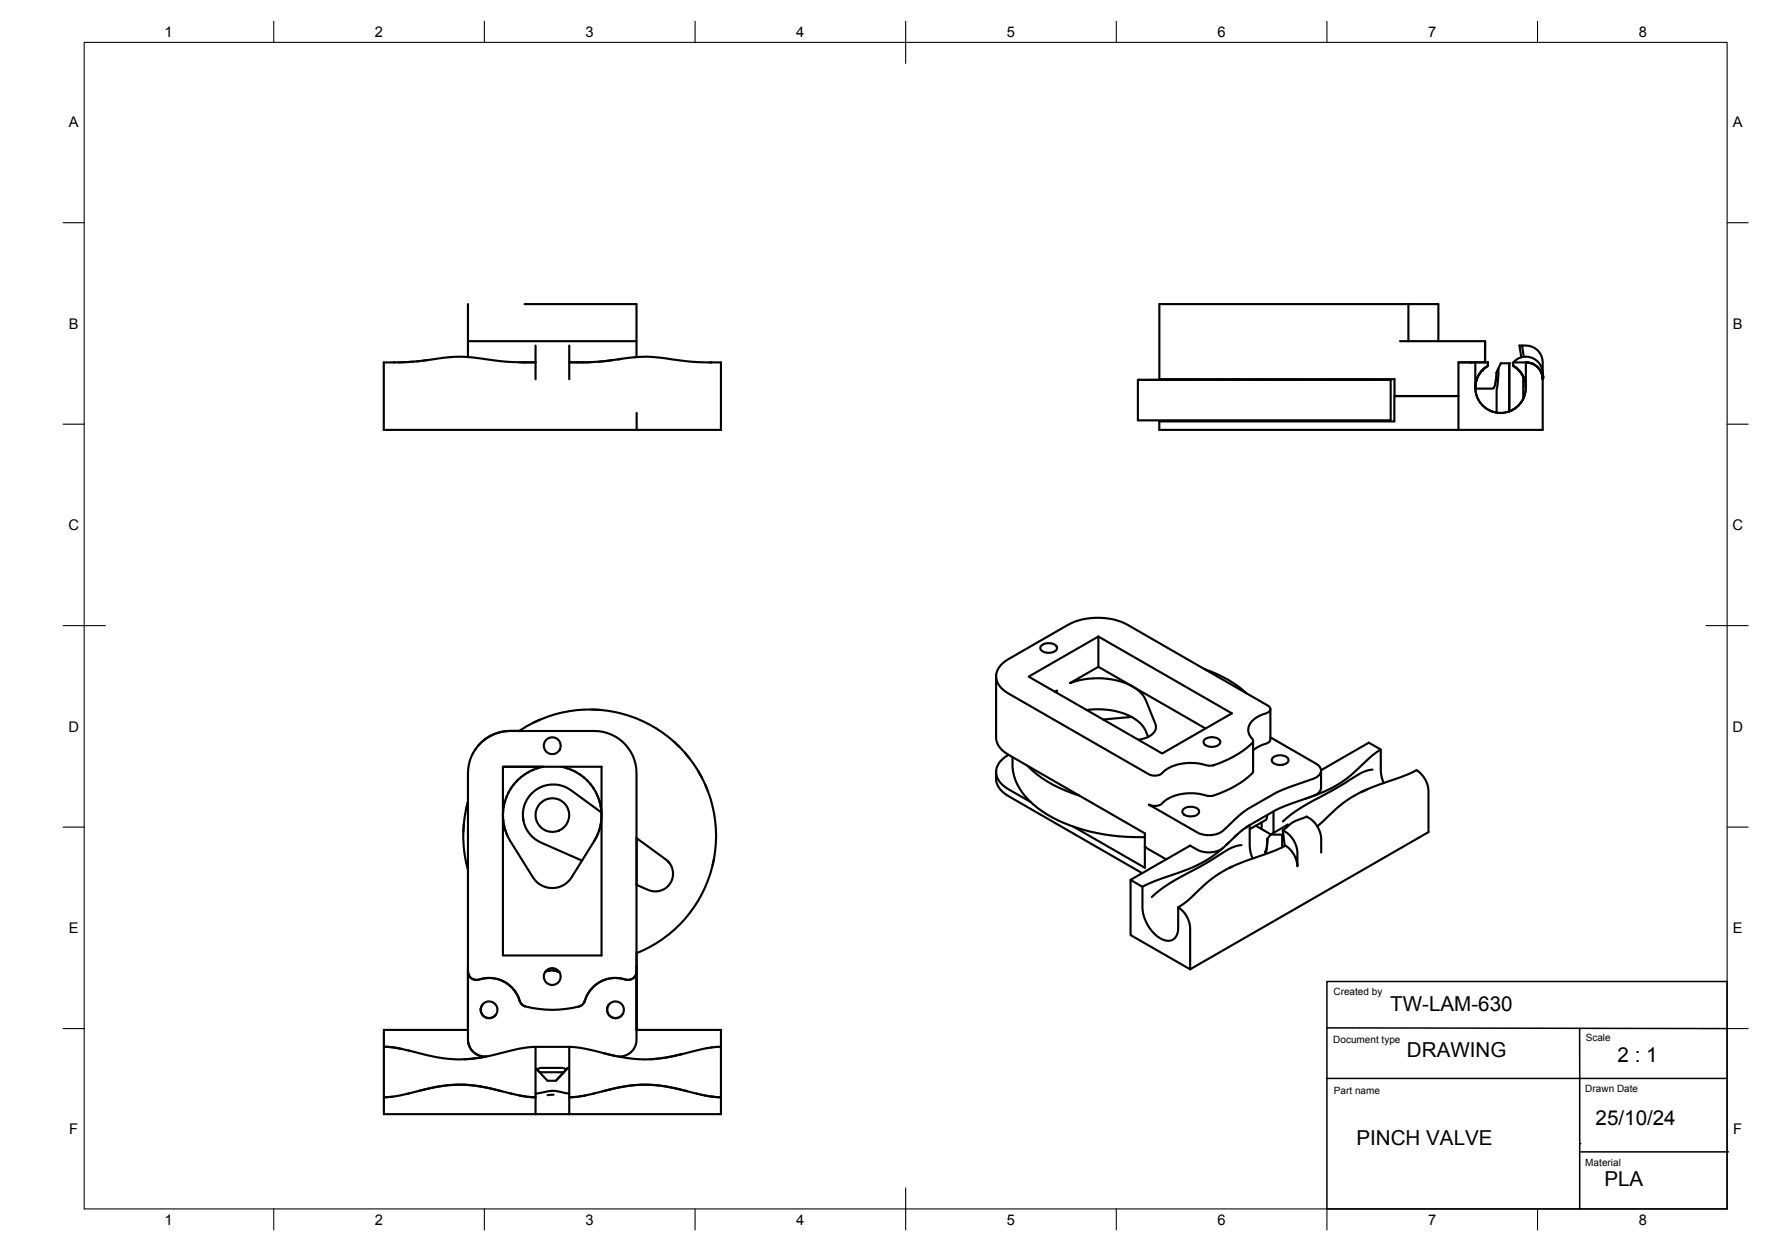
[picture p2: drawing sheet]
<svg xmlns="http://www.w3.org/2000/svg" width="420mm" height="297mm" viewBox="0 0 420 297" stroke-linecap="round" stroke-linejoin="round" font-family="sans-serif">
<!-- layer: Visible -->
<g fill="none" stroke="#000" stroke-width=".51">
<path d="M111.1 72.2v12.6M124.5 72.2h26.6v12.6l-4.4 .6M334.3 72.2v8.8M93.7 86h-2.6v16.1h80v-16.1h-2.6M96.2 86h-2.8M98.1 85.9l-3.6 .2M99.7 85.7l-3 .3M101.4 85.5l-2.4 .3M106.8 84.8a47.8 47.8 0 0 1 11.8 .9l6.1 .3M107 84.8l-6.5 .8M111.1 81h40M123.2 86h3.9h-2.7"/>
<path d="M127.1 86h.1M127.1 82v8.1M135.1 82v8.1M140.3 86h-5.2h4.1M142.2 85.9l-2.9 .1M143.7 85.7l-1.6 .2M145.4 85.5l-3.3 .4M147.6 85.2l-3.8 .6M150.6 84.8a47.1 47.1 0 0 1 11.8 .9l6.5 .3M151.1 98.1v4M270.1 90.2h60v9.6h-60v-9.6h1.2M271.9 90.2h12.1"/>
<path d="M288.7 90.2h1.7M292.1 90.2h1.8M297.3 90.2h3.7M302.8 90.2h5.3M314.7 90.2h10.5M332.1 94v.1M332.3 81h20.2v5h-6.3M334.1 94v.1M341.4 81v-8.8h-66.2v17.8h55.8v4h15.2M346.2 94.1h-15.2v6h-55.8v2h71M346.2 86h.1M349 86h.2z"/>
<path d="M350.2 86v6.1a6 6 0 0 0 6 6 6 6 0 0 0 6-6v-6.1l.4 .1M350.2 91.4v.9h4.1l.3-.3M350.2 91.4v.6M350.2 92.7l.1 .5M350.4 90.6l-.2 .9M350.4 93.6l.2 .5M350.7 89.7l-.3 .8zM350.8 94.5l.2 .5M351.1 88.8l-.3 .8M351.2 88.8h-.1M351.2 95.4l.3 .3M351.8 96.1l.3 .3"/>
<path d="M352.4 87.4l-1.2 1.4M352.5 96.7l.4 .3M353.2 86.9l-.3 .1a5.9 5.9 0 0 0-2.6 3.9M353.3 97.3l.4 .2M354.1 97.7l.5 .1M354.9 91.1l-.4 1M355 97.9l.5 .1M355 90.5l.2-2 1.1-2.2h2v11.4M355.1 90.1l-.2 1.2M355.3 92.3v5.7M355.4 88.2l-.2 .3M355.5 87.8v.2"/>
<path d="M355.7 87.4l-.3 4.6M356 98.1h.4M357.4 97.9l-.5 .1M358.3 86.3v11.4M358.3 97.7h.1M358.3 97.7l-.5 .1M359.1 97.3l-.4 .2M359.2 86h2.4a4.2 4.2 0 0 1 4.6 4.1v12h-20v-16.1h7v.9l-.8 .5M359.9 96.7l-.4 .3M360 87.4l-.8-.5 .2 .1a5.9 5.9 0 0 1 2.7 3.8M360 87.4l-.8-.5v-.9a4.1 4.1 0 0 1 4.9-.8 4.1 4.1 0 0 1 2.1 4.5v.4M360 87.4l1.3 1.4"/>
<path d="M360.6 96.1l-.3 .3M361.2 95.4l-.3 .3M361.3 82a4.2 4.2 0 0 1 4.9 4v4.1M361.7 89.6v.1M361.7 94.5l-.3 .5M361.7 89.6l-.4-.8 .3 .6v5.3M361.7 89.7l.3 .8M361.7 84.7l-.4-2.7h-.6l.4 2.8M362 93.6l-.2 .5M362 90.5l.2 .9M362.2 91.4v.6M362.2 92.7l-.1 .5"/>
<path d="M362.2 91.6v.7M362.3 86l.7 .1M362.7 86.1a3.9 3.9 0 0 1 3.5 3.9M363.2 86.2h.1M363.4 86.2l.2 .1M363.5 86.3h.1M363.8 86.4h.1M364 86.5h.1M364.3 86.6v.1M364.5 86.8h.1M364.7 87h.1M365 87.2h.1"/>
<path d="M365.2 87.4h.1M365.4 87.7h.1M365.6 87.9v.1M365.7 88.2h.1M365.9 88.5h.1M366 88.8h.1M366.1 89.1h.1M366.2 88.7v1.4M237.5 158l1.9-1.5 14.1-8.1a15.8 15.8 0 0 1 14.2 0l33.3 19.1a.88 .88 0 0 1 .6 .9 .88 .88 0 0 1-.7 .8 6 6 0 0 0-4.5 3.6 4.4 4.4 0 0 0 1 3v.3a20.6 20.6 0 0 1-10.1 5.7h-.3a12.8 12.8 0 0 0-10.1 .9l-.5 .4a2.85 2.85 0 0 1-3.7 .7l-33.3-19.1a4.6 4.6 0 0 1-2.8-5zM247.2 153.3a2.77 2.77 0 0 1 3.6 .2 1.04 1.04 0 0 1-.9 1.4 2.51 2.51 0 0 1-2.9-.8zM260.7 151.1v7.2l25.5 14.7M260.7 158.3l-6.7 3.9a18.3 18.3 0 0 1 15.6 1.3l.7 .5a5.6 5.6 0 0 1 1.7 2.3l2.3 5.6a2.62 2.62 0 0 1-2.1 3.2l-2 .5"/>
<path d="M285.9 158.9a27.9 27.9 0 0 1 10.1 5.8M112.3 178.8l-.1 .2M112.9 177.8l-.1 .2M114.4 176.1a10.1 10.1 0 0 1 6.7-2.5h20a10 10 0 0 1 10 10v47.1a1.99 1.99 0 0 1-2.6 1.9 7.7 7.7 0 0 0-9.9 5.5l-.5 .6a23.1 23.1 0 0 1-13.3 .3 2.05 2.05 0 0 1-1.4-1.4 7.7 7.7 0 0 0-10.1-4.9 1.98 1.98 0 0 1-2.2-2v-47.1a10 10 0 0 1 3.3-7.5zM115.1 175.5l-1.6 1.6M116.1 174.9l-.9 .6M123.2 173.6a30 30 0 0 1 43.3 10.8 30 30 0 0 1-15.4 41.9M123.3 173.5a11.5 11.5 0 0 0-7.2 1.4M128.2 170.9l-1.6 .7M140.4 168.5h1.8M160.1 176.2l1.3 1.2M162.6 178.7l1.1 1.4"/>
<path d="M236.5 160.3v14.5a4.8 4.8 0 0 0 2.9 4.4l32.4 18.7v3.2l5 3M239.4 179.2a4.4 4.4 0 0 0-2.5 5.8 6.5 6.5 0 0 0 2.5 2.4l5.3 3M240.3 179.8a12.5 12.5 0 0 0 4.9 11.1 36.5 36.5 0 0 0 20.4 7.7l6.2 .2M244.2 160.7l16.5-9.6 31.7 18.3-16.5 9.5zM250.4 164.3l.5-.3-.4 .3M257.9 168.6a17 17 0 0 1 12.3 2.6 7.1 7.1 0 0 1 2.3 3.8M268.6 170.2l-6.7 .6M285.9 175.6a2.77 2.77 0 0 1 3.7 .2 1.04 1.04 0 0 1-1 1.4 2.43 2.43 0 0 1-2.9-.8zM297.5 175.9v3.7M301.6 175.1l10.8 6.2a1.77 1.77 0 0 1 1.2 1.9 1.77 1.77 0 0 1-1.5 1.5l-1.6 .7a49.3 49.3 0 0 0-8.2 3.2l-5.6 3.2a42 42 0 0 0-6.6 5.6 6.1 6.1 0 0 1-6 .2l-11.4-6.6a2.93 2.93 0 0 0 3.7-.7 12.1 12.1 0 0 1 10.6-1.3h.5a21.3 21.3 0 0 0 9.9-5.7l.1-3.8M301.6 168.3v7.2a1.16 1.16 0 0 1-1.1 1.1l-1.6 .6-1.4 1M302.1 179.9a2.74 2.74 0 0 1 3.7 .2 1.05 1.05 0 0 1-1 1.4 2.51 2.51 0 0 1-2.9-.8z"/>
<path d="M327.8 178l-2.1 1.4a51.6 51.6 0 0 1-7.7 6.6l-2.7 1.5-3.5 1.4M110.1 195.8l-.1 1.8M111.1 190.5l-.5 1.7M111.1 190.4a30.1 30.1 0 0 0 0 16.2M119.4 182.1h23.4v44.8h-23.4zM119.4 182.1h9.5a11.7 11.7 0 0 0-7.7 17.7l5.3 8.5a5.4 5.4 0 0 0 9.2 0l5.3-8.5a11.7 11.7 0 0 0-7.8-17.7M119.4 193.4v.6M119.4 194.5l.1 .6M119.5 192.3l-.1 .5M119.6 195.6l.1 .7M119.7 191.1l-.2 .6M119.8 196.7l.2 .7"/>
<path d="M119.9 190l-.1 .6M120.2 197.8l.3 .7M120.3 189l-.2 .5M120.8 187.9l-.2 .5M121.4 187l-.2 .4M122.1 186l-.3 .5M122.9 185.2l-.3 .4M123.8 184.4l-.4 .4M124.1 194l.1 .9M124.7 183.8l-.4 .3M125.7 183.2l-.4 .2M126.7 182.7l-.4 .2"/>
<path d="M127.8 182.3l-.3 .2M134.4 182.3l.3 .2M135.4 182.7l.5 .2M136.5 183.2l.4 .2M137.5 183.8l.4 .3M138.4 184.4l.4 .4M139.3 185.2l.3 .4M140 186l.4 .5M140.7 187l.3 .4M141.4 187.9l.2 .5M141.6 198.8l-.6 1M141.8 189l.2 .5"/>
<path d="M142 197.8l-.3 .7M142.2 190l.2 .6M142.4 196.7l-.2 .7M142.5 191.1l.1 .6M142.6 195.6l-.1 .7M142.7 192.3v.5M142.7 194.5v.6M142.8 192.9l-7.2-5.3a7.2 7.2 0 0 0-10.5 2.3 7.2 7.2 0 0 0 3.3 10.2l9.8 4.3M142.8 193.4v.6M151.1 199l7.4 5.5M151.1 199v11.1M165.7 183.1l.9 1.5"/>
<path d="M167.4 186.3l.7 1.6M236.5 183v.8a4.9 4.9 0 0 0 2.9 5.2l31.7 18.3M243.9 181.8a27.4 27.4 0 0 0 12.2 7.1M254.8 196.3l17 9.7v-4.9M280.9 192.2a2.77 2.77 0 0 1 3.7 .1 1.16 1.16 0 0 1-1.4 1.5 1.95 1.95 0 0 1-2.6-1.1zM293.7 198.2l-.7 .6M294.9 197.1h.1M296.3 196.1l-.2 .1M296.7 195.9v5.7l.6 2.2M298.1 196.1l3.5 2 2.8 .1v3M299.5 195.2v1.7M300.8 193.5l-.3 1.2-3.8 2.2"/>
<path d="M300.9 199.1l-.5 3.7M302.3 192.6v5.1M304.5 197.2a6.3 6.3 0 0 1 3.5 5.2v3.3a6.2 6.2 0 0 0-2.9-4.9 58.5 58.5 0 0 1-9.7 3.7l-3.6 1.6M304.6 198.1l-.2 .1M305.7 196.2v-.4l-4.1 2.3-.7 1-.4 2.9M311.4 189.1l-1.7 .6M313.6 183v4a2.29 2.29 0 0 1-1.8 2l-6.2 2.1-2.8 1.3-7.1 4.1-3.9 3.4a5.7 5.7 0 0 1-4.2 2.5l-2.4-.2-2.7-1.4M313.6 182.9l11.3-6.6 2.9 1.7v5.7l.7 2.2M323.1 188.1l4.5-1.9a51.5 51.5 0 0 0 8.7-3.3 6.2 6.2 0 0 1 2.8 4.9v9.8l-56.6 32.6M323.7 187.8l-.3 .1M324.6 187.4a27.7 27.7 0 0 0-10.3 7.4l-1.6 1.4M325.8 182.7a13.6 13.6 0 0 0-6.2 3l-5.3 3.1a41.3 41.3 0 0 0-9.8 6.3"/>
<path d="M158.5 204.5a4.2 4.2 0 0 1 .5 5.3 4.2 4.2 0 0 1-5.1 1.5l-2.8-1.2M158.5 204.5l.5 .5M169.5 203.8l-.4 1.8M271.2 210.6v4.9a8.8 8.8 0 0 0 5.6 7.8 2.51 2.51 0 0 0 2.9-2.9v-5M279.7 215.4a6.2 6.2 0 0 1 2.8 5v9.8M282.5 200.8l-14.1 8.1M282.5 200.8h.1M290.3 201.4a30.6 30.6 0 0 1-12.5 6.5l-3.5 1.3-3.1 1.4-2.8-1.7v13.1l14.1 8.2M291.7 200.1l-.6 .5M292.4 205.8a30.9 30.9 0 0 0-9.8 7.4l-2.9 2.2M294.7 200.7a13.9 13.9 0 0 0-6.3 3l-5.3 3a41.3 41.3 0 0 0-9.7 6.3M300.5 202l-.1 .3"/>
<path d="M305 200.9l-.5-3.7a11.5 11.5 0 0 1 4.9-3l.8-.3a6.2 6.2 0 0 1 3.4 5.3v3.2M111.1 229.4v15.1h-20v16h.9M114.6 238.4a1.99 1.99 0 0 0 .1 2.8 1.99 1.99 0 0 0 2.8 0M123.4 237.6l.4 .8 .7 .5M123.4 237.9a7.7 7.7 0 0 0-10.1-5.2 1.98 1.98 0 0 1-2.2-2v16.2a4 4 0 0 0 4.8 3.9 60.2 60.2 0 0 1 11.2-2.2h8a42.2 42.2 0 0 1 9.7 1.8l1.4 .4a4 4 0 0 0 4.9-3.9v-16.2a1.99 1.99 0 0 1-2.6 1.9 7.6 7.6 0 0 0-9.8 5.3M129.5 230.7a3.8 3.8 0 0 1 3.3 .2M129.7 230.6l-.2 .1M130 230.5l-.2 .1M130.5 230.4l-.3 .1M130.7 230.4h-.2M131.2 230.4h.2M131.5 230.4l.2 .1"/>
<path d="M131.9 230.5l.2 .1M132.2 230.6l.2 .1M132.6 230.8l.2 .1M137.6 238.9l-.2 .1M138.8 237.6l-.3 .7-.6 .5M144.6 238.4a1.99 1.99 0 0 0 .1 2.8 1.99 1.99 0 0 0 2.8 0M151.1 229.3v15.2h20v16l-1.9-.1M151.1 226.3v18.2M95.2 249l-4.1-.5 1.9 .2 4 .7a40.7 40.7 0 0 0 13.3 2.1l5.1-.6-5.1 .6M96.9 249.4l.3 .1M97 259.6l-.2 .1M99.1 259.1a33.1 33.1 0 0 1 20 0"/>
<path d="M111.1 247.3l.4 1.3M111.7 249l.5 .7M112.6 250l.7 .5M113.7 250.6l.9 .2M117.7 240.9l-.1 .2M121.2 259.6l.3 .1M127.1 248.6v11M127.2 253.6l.9 1h5.7M127.4 253.8v.1M128.2 253.6l-.6 .4 2.4 2.6h2l1.8-2M128.4 253.6h5.1M131.4 259.9l-1.4 .1"/>
<path d="M133.8 253.6l.5 .4-.5 .6M133.8 254.6l-1.6 1.8M134.6 253.8l-.1 .1M134.6 253.8l-.8 .8M134.7 253.7l.1-.1-.1 .1M135.1 248.6v11M141.1 259.6l-.3 .1M143.1 259.1a32.8 32.8 0 0 1 20 0M143.3 250.1l2.9 .7M147.7 240.9l-.1 .2M162.1 250.2l-3.8 .9-4 .4M165.2 259.6l.6 .2"/>
<path d="M166.3 259.9l.6 .1M167.9 248.9h-.2M169 248.7h-.3M170.1 248.6h-.3M171.1 248.5l-3.2 .4-3.4 .7a34.1 34.1 0 0 1-16.2 1.5l-1.5-.2M123.3 260.1l.9 .2M124.2 260.3l.8 .1M125.2 260.4l1 .1M126.2 260.5h.9l-1.8-.1-4-.7a42.1 42.1 0 0 0-13.5-2.1 65.6 65.6 0 0 0-12.9 2.5l-3.8 .4v4h80v-4a41.4 41.4 0 0 1-10.3-2 31.7 31.7 0 0 0-17.7 .6l-4.2 1-3.8 .4h1M127.1 264.5v-4.9l1-.1a9.8 9.8 0 0 1 6.5 .1h.5v4.9M137 260.4l-.6 .1M138 260.3l-.5 .1"/>
<path d="M139 260.1l-.5 .1M167.3 260.1l.7 .2M168.3 260.3l1 .1"/>
<circle cx="131.1" cy="177.1" r="2"/>
<circle cx="131.1" cy="193.5" r="4"/>
<circle cx="116.1" cy="239.8" r="1.99"/>
<circle cx="131.1" cy="231.9" r="2"/>
<circle cx="146.1" cy="239.8" r="2"/>
</g>
<g fill="#000">
<circle cx="349" cy="86" r=".25"/>
<circle cx="351.7" cy="88.1" r=".25"/>
<circle cx="358.3" cy="86.3" r=".25"/>
<circle cx="363.7" cy="86.3" r=".25"/>
<circle cx="366.1" cy="89.3" r=".25"/>
<circle cx="366.2" cy="89.4" r=".25"/>
<circle cx="366.2" cy="89.7" r=".25"/>
<circle cx="295.7" cy="196.5" r=".25"/>
<circle cx="271.8" cy="201.1" r=".25"/>
<circle cx="92.9" cy="260.4" r=".25"/>
</g>
<!-- layer: BORDER -->
<g fill="none" stroke="#000" stroke-width=".25">
<path d="M20 10.1h390v276.9h-390zM65 5.1v5M115 5.1v5M165 5.1v5M215 5.1v10M265 5.1v5M315 5.1v5M365 5.1v5M15 52.9h5M410 52.9h5M15 100.7h5M410 100.7h5"/>
<path d="M15 148.6h10M405 148.6h10M15 196.4h5M410 196.4h5M15 244.2h5M410 244.2h5M65 287v5M115 287v5M165 287v5M215 282.1v9.9M265 287v5M315 287v5"/>
<path d="M365 287v5"/>
</g>
<!-- layer: TITLEBLOCK -->
<path d="M315 233.1h95v53.9h-95zM315 244.1l95 .1M315 256.1h95M375 244.2v42.8M375.3 273.5h35" fill="none" stroke="#000" stroke-width=".36"/>
<circle cx="375" cy="271.6" r=".18" fill="#000"/>
<g font-size="4.9">
<text x="330" y="240.1">TW-LAM-630</text>
<text x="334" y="251">DRAWING</text>
<text x="384" y="252.1">2 : 1</text>
<text x="378.8" y="267">25/10/24</text>
<text x="322" y="271.9">PINCH VALVE</text>
<text x="380.9" y="281.6">PLA</text>
</g>
<g font-size="3.5">
<text x="39" y="8.8">1</text>
<text x="89" y="8.8">2</text>
<text x="139" y="8.8">3</text>
<text x="189" y="8.8">4</text>
<text x="239" y="8.8">5</text>
<text x="289" y="8.8">6</text>
<text x="339" y="8.8">7</text>
<text x="389" y="8.8">8</text>
<text x="16.3" y="30.2">A</text>
<text x="411.3" y="30.2">A</text>
<text x="16.3" y="78">B</text>
<text x="411.3" y="78">B</text>
<text x="16.2" y="125.9">C</text>
<text x="411.2" y="125.9">C</text>
<text x="16.2" y="173.7">D</text>
<text x="411.2" y="173.7">D</text>
<text x="16.3" y="221.6">E</text>
<text x="411.3" y="221.6">E</text>
<text x="16.4" y="269.4">F</text>
<text x="411.4" y="269.4">F</text>
<text x="39" y="290.8">1</text>
<text x="89" y="290.8">2</text>
<text x="139" y="290.8">3</text>
<text x="189" y="290.8">4</text>
<text x="239" y="290.8">5</text>
<text x="289" y="290.8">6</text>
<text x="339" y="290.8">7</text>
<text x="389" y="290.8">8</text>
</g>
<g font-size="2.4">
<text x="316.5" y="236.3">Created by</text>
<text x="316.5" y="247.7">Document type</text>
<text x="376.4" y="247.3">Scale</text>
<text x="316.7" y="259.8">Part name</text>
<text x="376.3" y="259.2">Drawn Date</text>
<text x="376.3" y="276.7">Material</text>
</g>
</svg>
